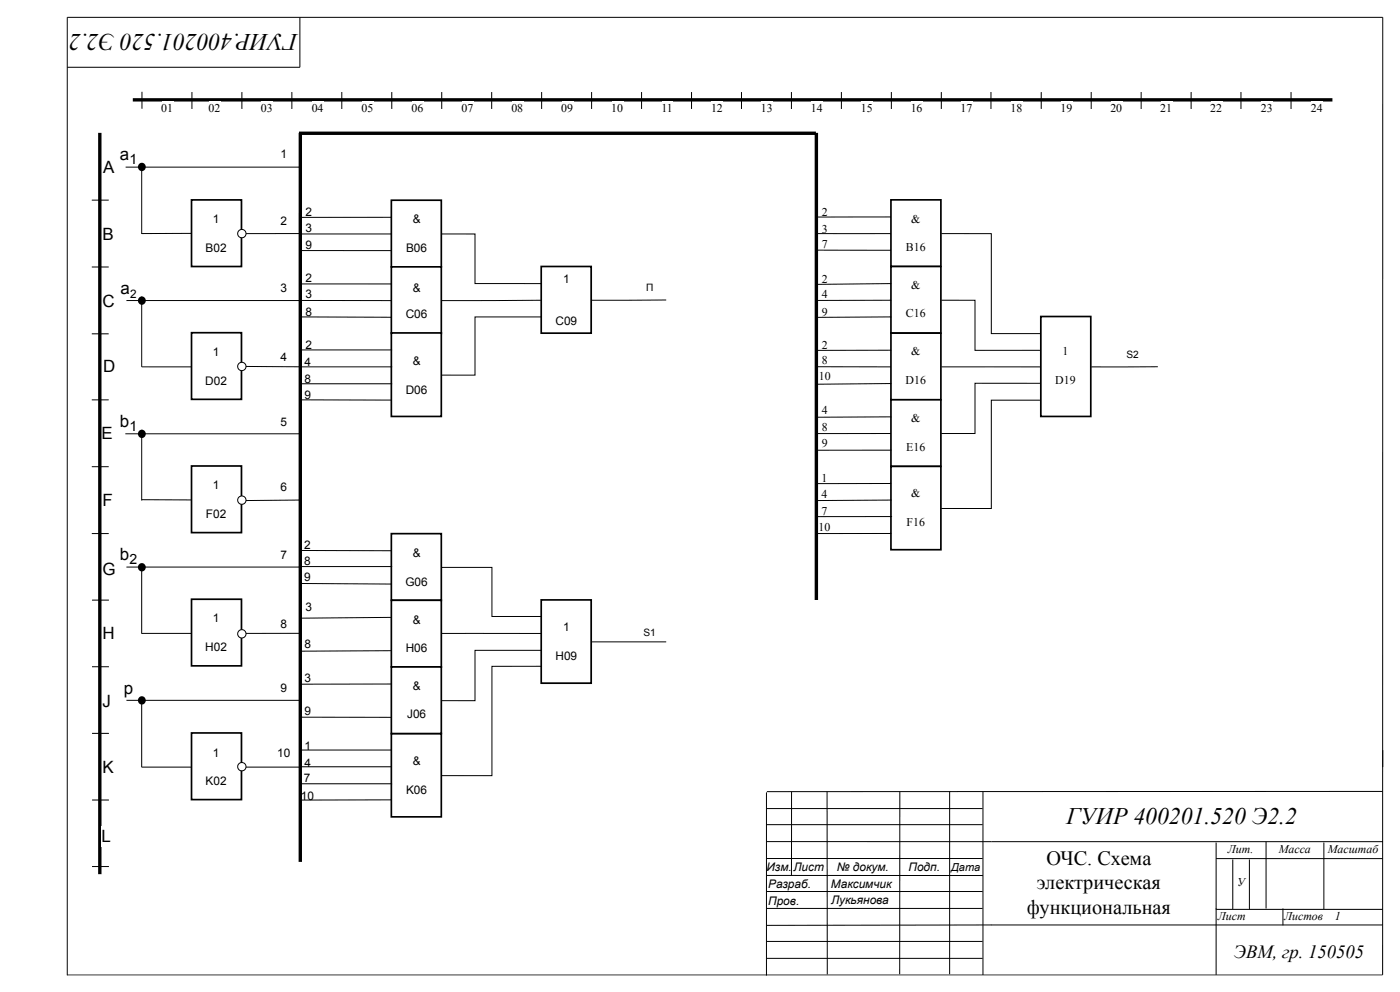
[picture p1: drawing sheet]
<svg xmlns="http://www.w3.org/2000/svg" width="420mm" height="297mm" viewBox="0 0 420 297" stroke-linecap="round" stroke-linejoin="round" font-family="sans-serif">
<path d="M20.1 292.2h394.5" fill="none" stroke="#36393d" stroke-width=".3"/>
<g fill="none" stroke="#000" stroke-width=".3">
<path d="M89.9 5.2v15h-69.7M229.8 237.5v54.9M237.3 237.3v25.1M248 237.3l.1 54.8M269.8 237.3v54.7M284.7 237.3v54.7M294.7 237.2v55M414.6 237.2l-184.7 .1M229.8 247.2h64.8M229.9 257.3h64.7M229.9 252.3h184.8M229.9 242.4h64.7"/>
<path d="M364.6 257.4h50M364.6 252.5v20.1h50M369.6 257.6v15M374.6 257.6v15M379.6 252.3v20M396.9 252.5v20.1M229.9 262.4h64.8M229.9 272.3h64.7M229.9 267.2h64.7M364.6 272.3v19.9M384.7 272.3v5.1M414.6 277.3l-184.7 .1"/>
<path d="M229.9 282.2h64.7M229.9 287.3h64.7M414.6 292.2v-287h-394.4v287.1"/>
</g>
<path d="M29.9 39.8v222.2" fill="none" stroke="#000" stroke-width="1" stroke-linecap="butt"/>
<g fill="#fff">
<path d="M30.9 47.2h3.3v6.1h-3.3z"/>
<path d="M30.7 67.2h3.3v6.1h-3.3z"/>
<path d="M30.7 87.3h3.5v6h-3.5z"/>
<path d="M30.9 106.8h3.6v6.1h-3.6z"/>
<path d="M30.4 126.8h3.3v6.1h-3.3z"/>
<path d="M30.7 146.9h3v6.1h-3z"/>
<path d="M30.7 167.4h4.1v6.1h-4.1z"/>
<path d="M30.7 186.7h3.5v6.1h-3.5z"/>
<path d="M30.7 207h2.5v6.1h-2.5z"/>
<path d="M30.7 226.8h3.3v6.1h-3.3z"/>
<path d="M30.4 247.6h2.8v6.1h-2.8z"/>
</g>
<path d="M27.5 60h5.1M27.5 80h5.1M27.5 100.1h5.1M27.5 119.9h5.1M27.5 139.9h5.1M27.5 159.9h5.1M27.6 179.9h5.1M27.6 199.9h5.1M27.6 219.8h5.1M27.6 239.8h5.1M27.6 259.7h5.1" fill="none" stroke="#000" stroke-width=".3"/>
<path d="M39.8 29.9h359.7" fill="none" stroke="#000" stroke-width="1" stroke-linecap="butt"/>
<g fill="#fff">
<path d="M48.4 30.4h3.6v4.4h-3.6z"/>
<path d="M62.7 30.4h3.5v4.4h-3.5z"/>
</g>
<g fill="none" stroke="#000" stroke-width=".3">
<path d="M42.6 27.5v5.1M57.6 27.6v5.1M72.5 27.6v5.1M87.5 27.6v5.1M102.5 27.6v5.1M117.5 27.6v5.1M132.4 27.6v5.1M147.4 27.6v5.1M162.4 27.6v5.1M177.4 27.6v5.1M192.4 27.6v5.1M207.3 27.6v5.1"/>
<path d="M222.3 27.6v5.1M237.3 27.6v5.1M252.3 27.6v5.1M267.3 27.6v5.1M282.2 27.6v5.1M297.1 27.6v5.1M312.2 27.6v5.1M327.2 27.6v5.1M342.2 27.6v5.1M357.1 27.6v5.1M372.1 27.6v5.1M387.1 27.6v5.1"/>
</g>
<g fill="#fff">
<path d="M78.4 30.4h3.5v4.4h-3.5z"/>
<path d="M93.6 30.4h3.6v4.4h-3.6z"/>
<path d="M108.6 30.4h3.5v4.4h-3.5z"/>
<path d="M123.5 30.4h3.6v4.4h-3.6z"/>
<path d="M138.5 30.4h3.5v4.4h-3.5z"/>
<path d="M153.5 30.4h3.5v4.4h-3.5z"/>
<path d="M168.4 30.4h3.6v4.4h-3.6z"/>
<path d="M183.4 30.4h3.5v4.4h-3.5z"/>
<path d="M198.4 30.4h3.3v4.4h-3.3z"/>
<path d="M213.3 30.4h3.6v4.4h-3.6z"/>
<path d="M228.3 30.4h3.5v4.4h-3.5z"/>
<path d="M243.3 30.4h3.5v4.4h-3.5z"/>
<path d="M258.2 30.4h3.6v4.4h-3.6z"/>
<path d="M273.2 30.4h3.5v4.4h-3.5z"/>
<path d="M288.2 30.4h3.5v4.4h-3.5z"/>
<path d="M303.1 30.4h3.6v4.4h-3.6z"/>
<path d="M318.1 30.4h3.5v4.4h-3.5z"/>
<path d="M333.1 30.4h3.5v4.4h-3.5z"/>
<path d="M348 30.4h3.6v4.4h-3.6z"/>
<path d="M363 30.4h3.5v4.4h-3.5z"/>
<path d="M378.2 30.4h3.6v4.4h-3.6z"/>
<path d="M393.2 30.4h3.5v4.4h-3.5z"/>
</g>
<path d="M37.7 50.1h52.2" fill="none" stroke="#000" stroke-width=".3"/>
<path d="M84.2 44.1h1.8v4.3h-1.8z" fill="#fff"/>
<g fill="none" stroke="#000" stroke-width=".3">
<path d="M42.5 50.1v20M60 69.9l-17.5 .1M37.9 90.1h52.3M42.5 88.9v21.1h16.4M73.7 109.8l16.2 .1M37.6 130h52.2M42.5 128.8v21.2M42.5 149.8l15.4 .1M89.9 149.9l-16.2 .1M37.9 170h52.3M42.5 169.9v20M42.5 189.9h15"/>
<path d="M89.9 189.8l-16.2 .1M37.9 209.9h52.3M42.5 209.9v20.1l15-.1M73.7 229.9h16.2"/>
</g>
<path d="M90 39.8v218.6" fill="none" stroke="#000" stroke-width="1" stroke-linecap="butt"/>
<g fill="#000">
<circle cx="42.5" cy="50" r="1.21"/>
<circle cx="42.5" cy="90.1" r="1.21"/>
<circle cx="42.5" cy="130.1" r="1.21"/>
<circle cx="42.5" cy="170" r="1.21"/>
<circle cx="42.5" cy="209.9" r="1.21"/>
</g>
<g fill="#fff">
<path d="M84.2 64.2h1.8v4.3h-1.8z"/>
<path d="M84.2 84.2h1.8v4.3h-1.8z"/>
<path d="M84.2 105h1.8v4.3h-1.8z"/>
<path d="M84.2 124.3h1.8v4.3h-1.8z"/>
<path d="M84.2 143.8h1.8v4.3h-1.8z"/>
<path d="M84.2 164.1h1.8v4.3h-1.8z"/>
<path d="M84.2 184.9h1.8v4.3h-1.8z"/>
<path d="M84.2 204.2h1.8v4.3h-1.8z"/>
<path d="M83.2 223.7h3.8v4.3h-3.8z"/>
</g>
<path d="M89.7 39.9h154.9M244.8 39.8v140" fill="none" stroke="#000" stroke-width="1" stroke-linecap="butt"/>
<path d="M57.4 59.9h15v20h-15z" fill="#fff"/>
<path d="M57.4 59.9h15v20h-15z" fill="none" stroke="#000" stroke-width=".51"/>
<path d="M57.4 99.7h15v20h-15z" fill="#fff"/>
<path d="M57.4 99.7h15v20h-15z" fill="none" stroke="#000" stroke-width=".51"/>
<path d="M57.4 139.7h15v20h-15z" fill="#fff"/>
<path d="M57.4 139.7h15v20h-15z" fill="none" stroke="#000" stroke-width=".51"/>
<path d="M57.4 179.6h15v20h-15z" fill="#fff"/>
<path d="M57.4 179.6h15v20h-15z" fill="none" stroke="#000" stroke-width=".51"/>
<path d="M57.4 219.7h15v20h-15z" fill="#fff"/>
<path d="M57.4 219.7h15v20h-15z" fill="none" stroke="#000" stroke-width=".51"/>
<path d="M90 75.1h27.5M90 70.1h27.5M90.2 70h-16.4M117.5 65.1l-27.8 .1" fill="none" stroke="#000" stroke-width=".3"/>
<path d="M117.3 60h15v20h-15z" fill="#fff"/>
<path d="M117.3 60h15v20h-15z" fill="none" stroke="#000" stroke-width=".51"/>
<path d="M162.4 90l-29.9 .1" fill="none" stroke="#000" stroke-width=".3"/>
<path d="M117.3 80h15v20h-15z" fill="#fff"/>
<path d="M117.3 80h15v20h-15z" fill="none" stroke="#000" stroke-width=".51"/>
<path d="M117.3 99.8h15v25h-15z" fill="#fff"/>
<path d="M117.3 99.8h15v25h-15z" fill="none" stroke="#000" stroke-width=".51"/>
<path d="M162.4 199.7h-14.9v32.8h-15.1" fill="none" stroke="#000" stroke-width=".3"/>
<path d="M117.3 219.9h15v25h-15z" fill="#fff"/>
<path d="M117.3 219.9h15v25h-15z" fill="none" stroke="#000" stroke-width=".51"/>
<path d="M132.5 170.1h15v14.7h14.8" fill="none" stroke="#000" stroke-width=".3"/>
<path d="M117.3 160h15v19.9h-15z" fill="#fff"/>
<path d="M117.3 160h15v19.9h-15z" fill="none" stroke="#000" stroke-width=".51"/>
<path d="M132.4 189.9h30" fill="none" stroke="#000" stroke-width=".3"/>
<path d="M117.3 179.9h15v20h-15z" fill="#fff"/>
<path d="M117.3 179.9h15v20h-15z" fill="none" stroke="#000" stroke-width=".51"/>
<path d="M162.4 195l-20-.1v15.1h-9.9" fill="none" stroke="#000" stroke-width=".3"/>
<path d="M117.3 199.9h15v20h-15z" fill="#fff"/>
<path d="M117.3 199.9h15v20h-15z" fill="none" stroke="#000" stroke-width=".51"/>
<g fill="none" stroke="#000" stroke-width=".3">
<path d="M244.8 75h22.5M244.8 70h22.5M267.3 65l-22.5 .1M282.2 70h15v30h14.9M89.9 95l27.6 .1M89.9 85.1h27.6M90 90.1h27.5M89.9 119.9h27.4M89.9 115h27.7M89.9 110h27.7M89.9 104.9h27.7M89.9 174.9l27.6 .2"/>
<path d="M89.9 169.8h27.7M89.9 165l27.6 .1M117.5 195l-27.6 .2M117.5 185.1l-27.6 .2M89.9 215h27.6M117.5 205l-27.6 .1M89.8 229.8h27.7M89.9 234.9h27.7M117.5 239.8h-27.6M117.5 224.8h-27.5"/>
</g>
<path d="M267.1 59.9h15v20h-15z" fill="#fff"/>
<path d="M267.1 59.9h15v20h-15z" fill="none" stroke="#000" stroke-width=".51"/>
<path d="M282.2 90h10.1v15h19.9" fill="none" stroke="#000" stroke-width=".3"/>
<path d="M267.1 79.9h15v20h-15z" fill="#fff"/>
<path d="M267.1 79.9h15v20h-15z" fill="none" stroke="#000" stroke-width=".51"/>
<path d="M244.8 109.9l22.5 .1M282.2 110h30" fill="none" stroke="#000" stroke-width=".3"/>
<path d="M267.1 99.9h15v19.9h-15z" fill="#fff"/>
<path d="M267.1 99.9h15v19.9h-15z" fill="none" stroke="#000" stroke-width=".51"/>
<path d="M312.2 114.9h-19.9v15h-10.1M267.3 129.9l-22.5 .1" fill="none" stroke="#000" stroke-width=".3"/>
<path d="M267.1 119.8h15v20h-15z" fill="#fff"/>
<path d="M267.1 119.8h15v20h-15z" fill="none" stroke="#000" stroke-width=".51"/>
<path d="M267.3 95l-22.5 .1M267.3 90l-22.5 .1M267.3 85l-22.5 .2M267.3 115l-22.5 .2M267.3 105h-22.5M312.1 120h-14.9v32.4h-15M267.3 124.9l-22.5 .2M267.3 134.9l-22.5 .1" fill="none" stroke="#000" stroke-width=".3"/>
<path d="M267.1 139.8h15v25h-15z" fill="#fff"/>
<path d="M267.1 139.8h15v25h-15z" fill="none" stroke="#000" stroke-width=".51"/>
<path d="M132.4 70.1h10v14.9h20M162.4 95h-20v17.4h-9.9M199.8 89.9l-22.4 .1M267.2 144.9l-22.3 .1M267.3 159.9h-22.4M267.4 149.9l-22.5 .1M267.5 154.8l-22.6 .1" fill="none" stroke="#000" stroke-width=".3"/>
<path d="M162.3 79.9h15v20h-15z" fill="#fff"/>
<path d="M162.3 79.9h15v20h-15z" fill="none" stroke="#000" stroke-width=".51"/>
<path d="M177.4 192.4h22.4" fill="none" stroke="#000" stroke-width=".3"/>
<path d="M162.3 179.8h15v25h-15z" fill="#fff"/>
<path d="M162.3 179.8h15v25h-15z" fill="none" stroke="#000" stroke-width=".51"/>
<path d="M347.2 109.9l-20 .1" fill="none" stroke="#000" stroke-width=".3"/>
<path d="M312.1 94.9h15v29.9h-15z" fill="#fff"/>
<path d="M312.1 94.9h15v29.9h-15z" fill="none" stroke="#000" stroke-width=".51"/>
<circle cx="72.5" cy="70" r="1.25" fill="#fff"/>
<circle cx="72.5" cy="70" r="1.25" fill="none" stroke="#000" stroke-width=".3"/>
<circle cx="72.5" cy="109.8" r="1.25" fill="#fff"/>
<circle cx="72.5" cy="109.8" r="1.25" fill="none" stroke="#000" stroke-width=".3"/>
<circle cx="72.5" cy="149.9" r="1.25" fill="#fff"/>
<circle cx="72.5" cy="149.9" r="1.25" fill="none" stroke="#000" stroke-width=".3"/>
<circle cx="72.5" cy="190" r="1.25" fill="#fff"/>
<circle cx="72.5" cy="190" r="1.25" fill="none" stroke="#000" stroke-width=".3"/>
<circle cx="72.5" cy="229.8" r="1.25" fill="#fff"/>
<circle cx="72.5" cy="229.8" r="1.25" fill="none" stroke="#000" stroke-width=".3"/>
<g font-size="7.1">
<text x="89.2" y="10.1" transform="rotate(-180 89.2 10.1)">ГУИР.400201.520 Э2.2</text>
<text x="319.8" y="247.1">ГУИР 400201.520 Э2.2</text>
</g>
<g font-size="6.1">
<text x="313.8" y="259.2">ОЧС. Схема</text>
<text x="310.9" y="266.6">электрическая</text>
<text x="307.9" y="274">функциональная</text>
</g>
<text font-size="5.6" x="370" y="287.1">ЭВМ, гр. 150505</text>
<g font-size="5.1">
<text x="36" y="47.9">a</text>
<text x="30.9" y="52">A</text>
<text x="30.7" y="72">B</text>
<text x="36.2" y="88.3">a</text>
<text x="30.7" y="92.1">C</text>
<text x="30.9" y="111.6">D</text>
<text x="30.4" y="131.6">E</text>
<text x="36" y="127.8">b</text>
<text x="30.7" y="151.7">F</text>
<text x="36" y="167.9">b</text>
<text x="30.7" y="172.2">G</text>
<text x="30.7" y="191.5">H</text>
<text x="37.1" y="208">p</text>
<text x="30.7" y="211.8">J</text>
<text x="30.7" y="231.6">K</text>
<text x="30.4" y="252.4">L</text>
</g>
<g font-size="4.2">
<text x="38.8" y="49.2">1</text>
<text x="38.8" y="129.1">1</text>
<text x="38.8" y="169.2">2</text>
</g>
<g font-size="3.6">
<text x="48.3" y="33.5">01</text>
<text x="62.5" y="33.5">02</text>
<text x="78.3" y="33.5">03</text>
<text x="93.5" y="33.5">04</text>
<text x="108.4" y="33.5">05</text>
<text x="123.4" y="33.5">06</text>
<text x="138.4" y="33.5">07</text>
<text x="153.3" y="33.5">08</text>
<text x="168.3" y="33.5">09</text>
<text x="183.3" y="33.5">10</text>
<text x="198.3" y="33.5">11</text>
<text x="213.2" y="33.5">12</text>
<text x="228.2" y="33.5">13</text>
<text x="243.1" y="33.5">14</text>
<text x="258.1" y="33.5">15</text>
<text x="273.1" y="33.5">16</text>
<text x="288" y="33.5">17</text>
<text x="303" y="33.5">18</text>
<text x="318" y="33.5">19</text>
<text x="332.9" y="33.5">20</text>
<text x="347.9" y="33.5">21</text>
<text x="362.9" y="33.5">22</text>
<text x="378.1" y="33.5">23</text>
<text x="393" y="33.5">24</text>
<text x="84.1" y="47.4">1</text>
<text x="91.6" y="64.7">2</text>
<text x="246.4" y="64.7">2</text>
<text x="63.8" y="67">1</text>
<text x="84.1" y="67.5">2</text>
<text x="91.6" y="69.5">3</text>
<text x="123.7" y="67">&amp;</text>
<text x="246.4" y="69.8">3</text>
<text x="273.2" y="66.7">&amp;</text>
<text x="61.6" y="75.6">B02</text>
<text x="91.6" y="74.6">9</text>
<text x="121.8" y="75.6">B06</text>
<text x="246.4" y="74.3">7</text>
<text x="271.6" y="75.3">B16</text>
<text x="84.1" y="87.5">3</text>
<text x="91.6" y="84.5">2</text>
<text x="91.6" y="89.3">3</text>
<text x="123.7" y="87.5">&amp;</text>
<text x="168.8" y="84.7">1</text>
<text x="246.4" y="84.7">2</text>
<text x="246.4" y="89.3">4</text>
<text x="273.2" y="86.5">&amp;</text>
<text x="91.6" y="94.9">8</text>
<text x="121.7" y="95.4">C06</text>
<text x="246.4" y="94.6">9</text>
<text x="271.6" y="95.1">C16</text>
<text x="166.6" y="97.4">C09</text>
<text x="63.8" y="106.8">1</text>
<text x="91.6" y="104.8">2</text>
<text x="246.4" y="104.5">2</text>
<text x="273.2" y="106.5">&amp;</text>
<text x="318.6" y="106.5">1</text>
<text x="84.1" y="108.3">4</text>
<text x="91.3" y="109.8">4</text>
<text x="123.7" y="109.3">&amp;</text>
<text x="245.5" y="113.9">10</text>
<text x="246.4" y="109.1">8</text>
<text x="61.6" y="115.4">D02</text>
<text x="91.3" y="114.7">8</text>
<text x="91.3" y="119.7">9</text>
<text x="121.7" y="118">D06</text>
<text x="271.5" y="115.2">D16</text>
<text x="316.4" y="115.2">D19</text>
<text x="246.4" y="124">4</text>
<text x="84.1" y="127.6">5</text>
<text x="246.4" y="129.1">8</text>
<text x="273.2" y="126.6">&amp;</text>
<text x="246.4" y="133.9">9</text>
<text x="271.7" y="135.2">E16</text>
<text x="63.8" y="146.6">1</text>
<text x="84.1" y="147.1">6</text>
<text x="246.3" y="144.3">1</text>
<text x="246.3" y="149.2">4</text>
<text x="273.2" y="148.9">&amp;</text>
<text x="61.8" y="155.2">F02</text>
<text x="246.3" y="154.2">7</text>
<text x="245.4" y="159.3">10</text>
<text x="271.8" y="157.5">F16</text>
<text x="84.1" y="167.4">7</text>
<text x="91.2" y="164.6">2</text>
<text x="123.7" y="166.9">&amp;</text>
<text x="91.2" y="169.4">8</text>
<text x="91.2" y="174.3">9</text>
<text x="121.6" y="175.5">G06</text>
<text x="91.6" y="183.1">3</text>
<text x="63.8" y="186.4">1</text>
<text x="84.1" y="188.2">8</text>
<text x="123.7" y="186.9">&amp;</text>
<text x="168.8" y="189.2">1</text>
<text x="61.6" y="195.1">H02</text>
<text x="91.3" y="194.3">8</text>
<text x="121.7" y="195.6">H06</text>
<text x="166.6" y="197.9">H09</text>
<text x="84.1" y="207.5">9</text>
<text x="91.3" y="204.4">3</text>
<text x="123.7" y="206.7">&amp;</text>
<text x="91.3" y="214.3">9</text>
<text x="122.1" y="215.4">J06</text>
<text x="63.8" y="226.8">1</text>
<text x="83.1" y="227">10</text>
<text x="91.3" y="224.7">1</text>
<text x="91.3" y="229.8">4</text>
<text x="123.7" y="229.3">&amp;</text>
<text x="61.6" y="235.4">K02</text>
<text x="90.2" y="239.7">10</text>
<text x="91.1" y="234.4">7</text>
<text x="121.8" y="237.9">K06</text>
<text x="368.2" y="255.7">Лит.</text>
<text x="383.5" y="255.7">Масса</text>
<text x="398.2" y="255.7">Масштаб</text>
<text x="229.8" y="261">Изм.</text>
<text x="237.9" y="261">Лист</text>
<text x="250.9" y="261">№ докум.</text>
<text x="272.4" y="261">Подп.</text>
<text x="230.3" y="266.1">Разраб.</text>
<text x="249.1" y="266.1">Максимчик</text>
<text x="370.9" y="265.6">У</text>
<text x="230.3" y="271.2">Пров.</text>
<text x="249.2" y="270.9">Лукьянова</text>
<text x="365.2" y="275.7">Лист</text>
<text x="385.1" y="275.7">Листов</text>
<text x="400.2" y="275.7">1</text>
</g>
<text font-size="3.5" x="39" y="89.3">2</text>
<text font-size="3.3" x="285.2" y="261">Дата</text>
<g font-size="3">
<text x="193.7" y="87.3">П</text>
<text x="337.8" y="107.3">S2</text>
<text x="192.9" y="190.5">S1</text>
</g>
</svg>
